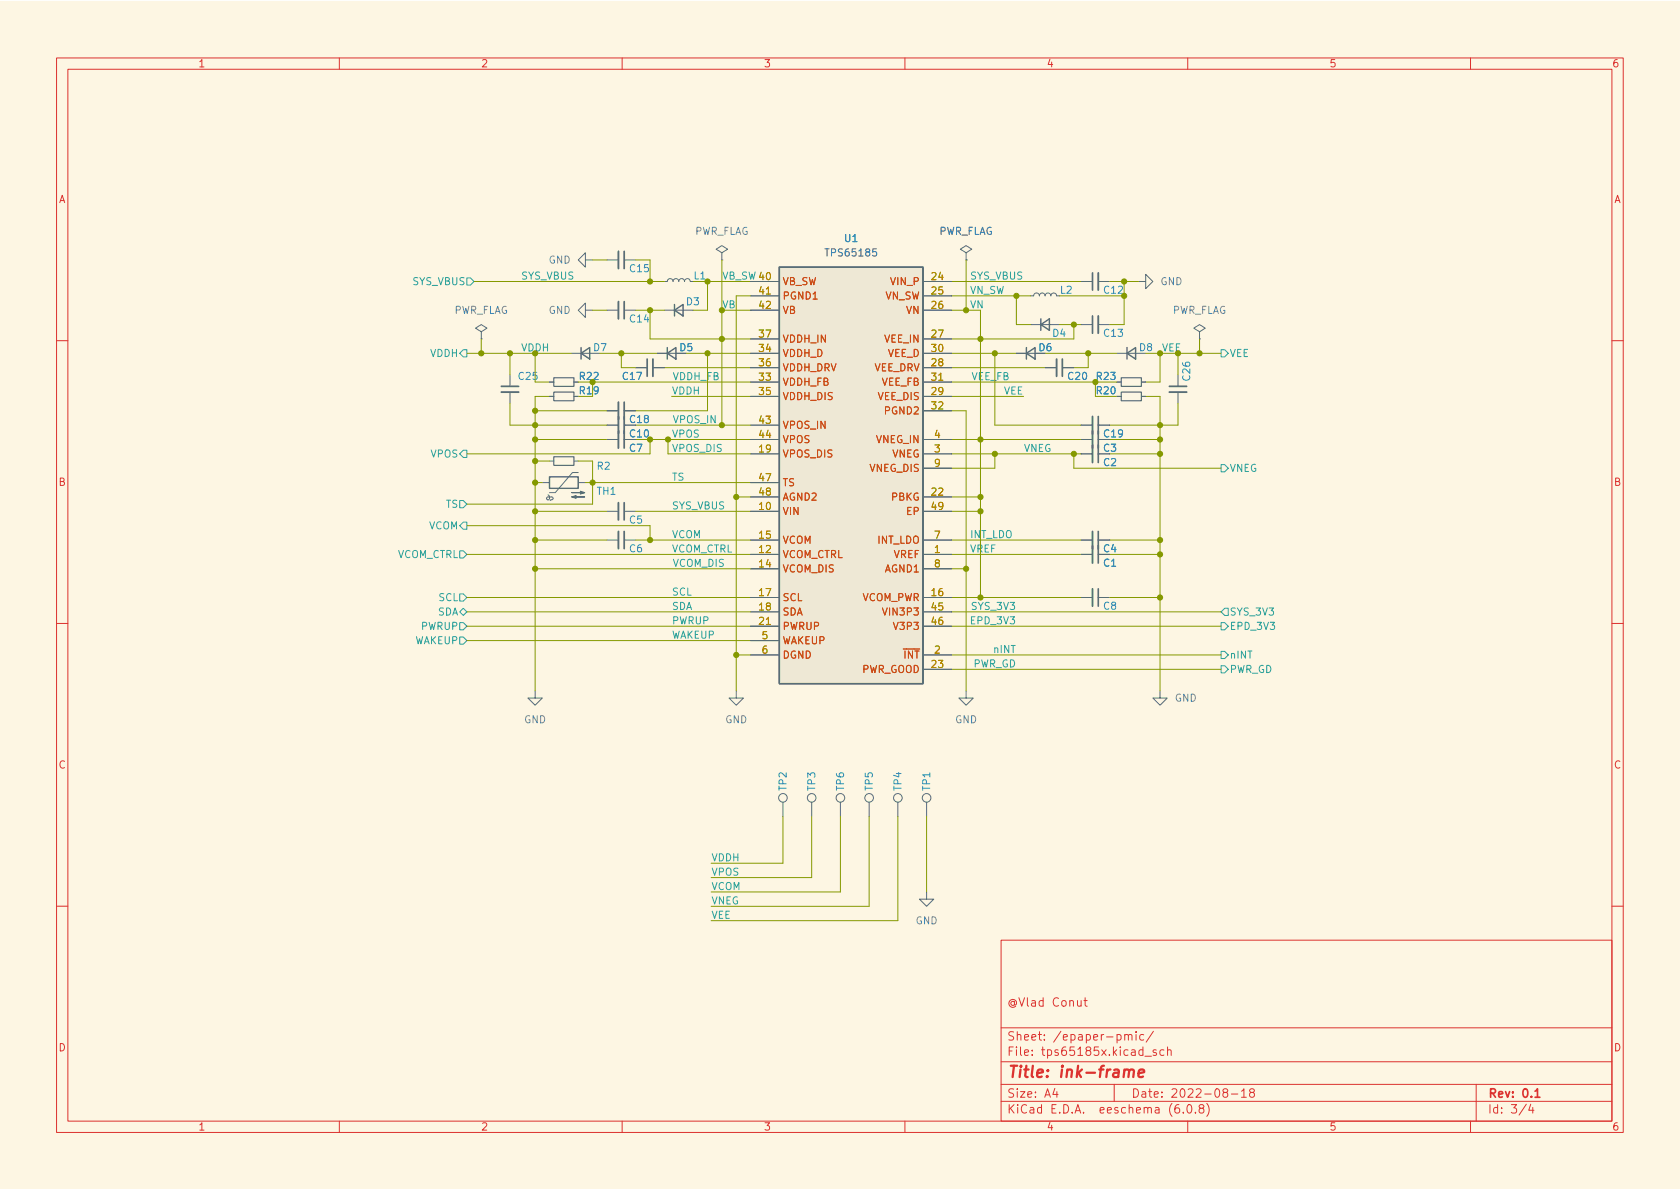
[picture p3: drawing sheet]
<svg xmlns="http://www.w3.org/2000/svg" width="297mm" height="210mm" viewBox="0 0 297 210" stroke-linecap="round" stroke-linejoin="round" font-family="sans-serif">
<path d="M0 .2h297v210.1h-297z" fill="#fdf6e3" stroke="#fdf6e3" stroke-width=".18"/>
<g fill="none" stroke="#dc322f" stroke-width=".18">
<path d="M10 10.2h277v190.1h-277zM12 12.2h273v186.1h-273zM60 10.2v2M110 10.2v2M160 10.2v2M210 10.2v2M260 10.2v2M10 60.2h2M285 60.2h2M10 110.2h2M285 110.2h2M10 160.2h2"/>
<path d="M177 166.3h108v32h-108zM190.5 176.9l.1 1h.3l.2-.1M191.1 176.9v1M191.6 176.9h.6M191.9 176.4v1.3l.3 .2M285 160.2h2M60 198.3v2M110 198.3v2M160 198.3v2M177 194.8h108M177 191.8h108M177 187.8h108"/>
<path d="M177 181.8h108M186.5 192.5l-.4 1h1M186.9 193v1M197 191.8v3M197.5 183l.4-.1 .3 .3v.4l-.1 .3h-.6M198.9 183.1l.2-.2 .3 .1 .1 .9M198.9 182.9v1M199.5 183.1l.2-.2 .4 .1v.9M200.9 182.4v.2M200.9 182.9v1M202.2 183l-.4-.1-.3 .3v.4l.1 .3h.6M202.4 186.8h1.2"/>
<path d="M203.9 182.4l-1.3 1.9M204.4 185.7l-.3-.1-.2 .2v.3l.5 .1v.4h-.5M205.8 185.7l-.4-.1-.3 .3v.4l.1 .3h.6M206.4 185.8l.2-.2 .4 .1 .1 .9M206.4 185.1v1.5M208.4 195.3a.59 .59 0 0 0-.7 .7v.5l.2 .3h.4l.2-.1 .1-.5-.2-.2-.4-.1-.3 .3M209.2 196.7v.1M210 198.3v2M210.1 195.4l.1-.1a.81 .81 0 0 1 .6 .7 .81 .81 0 0 1-.3 .8h-.1a.81 .81 0 0 1-.6-.6 .81 .81 0 0 1 .3-.8zM211.4 196.7v.1M212.3 196l-.3-.3 .1-.2 .2-.2 .4 .1 .2 .2-.1 .2-.7 .2-.1 .3 .1 .4 .2 .1h.3l.3-.3v-.2l-.3-.3M213.4 195.1a1.72 1.72 0 0 1 0 2.3"/>
<path d="M216.5 193.2l-.3-.3 .1-.2 .2-.2 .4 .1 .2 .2-.1 .2-.6 .2-.2 .3 .1 .4 .2 .1h.4l.2-.3-.1-.4-.2-.1M217.7 193.5h1.2M219.5 193l.4-.5v1.5M219.5 194h.9M221.2 193.2l-.3-.3 .1-.2 .2-.2 .4 .1 .2 .2-.1 .2-.6 .2-.2 .3 .1 .4 .2 .1h.4l.2-.3-.1-.4-.2-.1M260 198.3v2M261 191.8v6.5M269.9 195.3l-1.3 1.9M270.6 195.3l-.3 1h.9M271 195.8v1"/>
</g>
<path d="M271.4 193l.4-.5v1.5M271.4 194h.9" fill="none" stroke="#dc322f" stroke-width=".3"/>
<path d="M198.8 189.3a.49 .49 0 0 1 .8 .1l-.1 1.1M199.6 189.4a.5 .5 0 0 1 .8-.2v1.3M201.3 189.8l1-.2-.1-.4-.1-.1-.6 .1-.2 1 .2 .3 .6-.1" fill="none" stroke="#dc322f" stroke-width=".4"/>
<path d="M97.9 69.3h3.6v1.6h-3.6zM97.9 66.8h3.6v1.5h-3.6zM198.2 69.3h3.6v1.6h-3.6zM198.2 66.8h3.6v1.5h-3.6zM97.9 80.8h3.6v1.5h-3.6z" fill="none" stroke="#586e75" stroke-width=".2"/>
<g fill="none" stroke="#586e75" stroke-width=".18">
<path d="M85.1 58.7l1-.7-1-.6-1 .6 1 .7v1.2M85.1 59.9h.1M103.5 46v-1.3l-1.3 1.3 1.3 1.2v-1.2h1.3M103.5 54.9v-1.3l-1.3 1.3 1.3 1.2v-1.2h1.3M107.3 54.9h2M107.3 46h2M110.4 54.9h2M110.4 46h2M117.5 49.8h.5l.1-.4 .4-.1 .3 .1 .2 .4 .1-.3 .3-.2 .4 .1 .2 .4 .2-.4 .5-.1 .2 .2 .1 .3 .2-.4 .3-.1 .4 .1 .1 .4h.6M117.5 54.9h5.1M127.6 44.7l1.1-.6-1.1-.7-1 .7 1 .6v1.3M127.6 46h.1"/>
<path d="M132.7 49.8h5.1M132.7 54.9h5.1M132.7 52.3h5.1M132.7 59.9h5.1M163.2 49.8h5.1M163.2 54.9h5.1M163.2 52.3h5.1M163.2 59.9h5.1M170.8 44.7l1-.6-1-.7-1 .7 1 .6v1.3M170.8 46h.1M182.2 52.3h.6l.1-.3 .4-.2 .3 .2 .2 .3 .1-.3 .3-.2 .4 .1 .2 .4 .2-.4 .4-.1 .3 .2 .1 .3 .1-.3 .4-.2 .4 .2 .1 .3h.5M182.2 57.4h5.1"/>
<path d="M191.1 49.8h2.1M191.1 57.4h2.1M194.2 49.8h2M194.2 57.4h2M201.3 49.8h1.3v1.2l1.2-1.2-1.2-1.3v1.3M212.1 58.7l1-.7-1-.6-1 .6 1 .7v1.2M212.1 59.9h.1M90.2 66.3v2M90.2 69.3v2.1M97.2 70.1h.7M97.2 67.6h.7M101 62.5h5"/>
<path d="M101.5 70.1h.7M101.5 67.6h.7M107.3 72.6h2M107.3 75.2h2M107.3 77.7h2M110.4 72.6h2M110.4 75.2h2M110.4 77.7h2M112.4 65h2M115.4 65h2.1M116.2 62.5h5.1M132.7 70.1h5.1"/>
<path d="M132.7 65h5.1M132.7 75.2h5.1M132.7 62.5h5.1M132.7 77.7h5.1M132.7 67.6h5.1M163.2 70.1h5.1M163.2 72.6h5.1M163.2 65h5.1M163.2 62.5h5.1M163.2 77.7h5.1M163.2 67.6h5.1M179.7 62.5h5.1"/>
<path d="M184.8 65h2M187.8 65h2.1M191.1 75.2h2.1M191.1 77.7h2.1M194.2 75.2h2M194.2 77.7h2M197.5 70.1h.7M197.5 62.5h5.1M197.5 67.6h.7M201.8 70.1h.8M201.8 67.6h.8M208.3 66.3v2"/>
<path d="M208.3 69.3v2.1M95.9 85.3h1.3M96.9 87.5l.2 .2 .1 .4-.2 .2-.2 .1-.1-.3 .1-.2h.8l.2 .1-.1 .3-.4 .2M97.2 81.5h.7M101.5 81.5h.7M102.2 83.6h-1l-3 3.5h-1M102.2 85.3h1.3M107.3 95.5h2M107.3 90.4h2M110.4 95.5h2M110.4 90.4h2M132.7 98h5.1"/>
<path d="M132.7 95.5h5.1M132.7 80.3h5.1M132.7 90.4h5.1M132.7 87.9h5.1M132.7 85.3h5.1M163.2 98h5.1M163.2 95.5h5.1M163.2 80.3h5.1M163.2 90.4h5.1M163.2 87.9h5.1M163.2 82.8h5.1M191.1 98h2.1"/>
<path d="M191.1 95.5h2.1M191.1 80.3h2.1M194.2 98h2M194.2 95.5h2M194.2 80.3h2M132.7 105.7h5.1M132.7 100.6h5.1M132.7 108.2h5.1M132.7 115.8h5.1M132.7 110.7h5.1M132.7 113.3h5.1M163.2 105.7h5.1"/>
<path d="M163.2 100.6h5.1M163.2 108.2h5.1M163.2 115.8h5.1M163.2 110.7h5.1M163.2 118.4h5.1M191.1 105.7h2.1M194.2 105.7h2M94.6 122.2v1.2h1.3l-1.3 1.3-1.3-1.3h1.3M130.2 122.2v1.2h1.2l-1.2 1.3-1.3-1.3h1.3M170.8 122.2v1.2h1.3l-1.3 1.3-1.3-1.3h1.3M205.1 122.2v1.2h-1.3l1.3 1.3 1.3-1.3h-1.3M138.4 141.9v2.5"/>
<path d="M143.5 141.9v2.5M148.6 141.9v2.5M153.7 141.9v2.5M158.7 141.9v2.5M163.8 157.7v1.3h1.3l-1.3 1.3-1.2-1.3h1.2M163.8 141.9v2.5"/>
<circle cx="138.4" cy="141.1" r=".76"/>
<circle cx="143.5" cy="141.1" r=".76"/>
<circle cx="148.6" cy="141.1" r=".76"/>
<circle cx="153.7" cy="141.1" r=".76"/>
<circle cx="158.7" cy="141.1" r=".76"/>
<circle cx="163.8" cy="141.1" r=".76"/>
</g>
<g fill="none" stroke="#586e75" stroke-width=".33">
<path d="M109.3 44.4v3.1M109.3 53.3v3.1M194.2 48.3v3M194.2 55.9v3M88.6 69.3h3.1M109.3 71.1v8.1M115.4 63.5v3M186.8 63.5v3M193.2 73.7v8.1M206.8 69.3h3M109.3 88.9v3M109.3 94v3"/>
<path d="M193.2 94v5.6M193.2 104.1v3.1"/>
</g>
<g fill="none" stroke="#586e75" stroke-width=".3">
<path d="M110.4 44.4v3.1M110.4 53.3v3.1M193.2 48.3v3M193.2 55.9v3M88.6 68.3h3.1M110.4 71.1v8.1M114.4 63.5v3M187.8 63.5v3M194.2 73.7v8.1M206.8 68.3h3M110.4 88.9v3M110.4 94v3"/>
<path d="M194.2 94v5.6M194.2 104.1v3.1"/>
</g>
<g fill="none" stroke="#586e75" stroke-width=".25">
<path d="M119.3 54.9l1.5-1.1v2.1zM119.3 53.8v2.1M137.8 47.2h25.4v73.7h-25.4zM184 57.4l1.5-1v2zM184 56.4v2M102.7 62.5l1.6-1v2zM102.7 61.5v2M118 62.5l1.5-1v2zM118 61.5v2M181.5 62.5l1.5-1v2zM181.5 61.5v2M199.3 62.5l1.5-1v2z"/>
<path d="M199.3 61.5v2M97.2 84.3h5v2.1h-5z"/>
</g>
<path d="M137.8 47.2h25.4v73.7h-25.4z" fill="#eee8d5" stroke="#eee8d5" stroke-width=".18"/>
<g fill="#586e75" stroke="#586e75" stroke-width=".18">
<path d="M101.1 87.9l.8-.3v.5l-.8-.2h2.3z"/>
<path d="M101.1 87.1h2.3l-.8 .3v-.5l.8 .2z"/>
</g>
<g fill="none" stroke="#2aa198" stroke-width=".18">
<path d="M82.5 49.1h.7l.6 .7-.6 .6h-.7zM81.3 62.5l.6-.7h.6v1.3h-.6zM215.9 61.8h.6l.7 .7-.7 .6h-.6zM81.3 97.4h.6l.6 .6-.6 .7h-.6zM81.3 88.5h.6l.6 .6-.6 .7h-.6zM81.3 80.3l.6-.7h.6v1.3h-.6zM81.9 92.3h.6v1.3h-.6l-.6-.6zM215.9 82.2h.6l.7 .6-.7 .6h-.6zM81.3 110.1h.6l.6 .6-.6 .7h-.6zM81.3 112.6h.6l.6 .7-.6 .6h-.6zM81.3 105h.6l.6 .7-.6 .6h-.6zM81.3 108.2l.6-.6 .6 .6-.6 .6z"/>
<path d="M215.9 115.2h.6l.7 .6-.7 .7h-.6zM215.9 110.1h.6l.7 .6-.7 .7h-.6zM215.9 117.7h.6l.7 .7-.7 .6h-.6zM215.9 108.2l.6-.6h.7v1.2h-.7z"/>
</g>
<g fill="none" stroke="#859900" stroke-width=".18">
<path d="M83.8 49.8h33.7M85.1 59.9v2.6M104.8 54.9h2.5M104.8 46h2.5M112.4 46h2.5v3.8M112.4 54.9h5.1M114.9 54.9v5h17.8M122.6 49.8h10.1M125.1 49.8v5.1h-2.5M127.6 46v29.2M127.6 54.9h5.1M132.7 52.3h-2.5v69.9"/>
<path d="M168.3 54.9h5.1v50.8M168.3 49.8h22.8M168.3 52.3h13.9M170.8 46v8.9M179.7 52.3v5.1h2.5M187.3 52.3h11.5M187.3 57.4h3.8M189.9 57.4v2.5h-21.6M196.2 49.8h5.1M198.8 49.8v7.6h-2.6M212.1 59.9v2.6M82.5 62.5h18.5"/>
<path d="M90.2 71.4v3.8h17.1M90.2 62.5v3.8M94.6 62.5v5.1h2.6M94.6 72.6h12.7M94.6 77.7h12.7M97.2 70.1h-2.6v52.1M106 62.5h10.2M109.9 62.5v2.5h2.5M112.4 75.2h20.3M117.5 65h15.2M118.1 77.7v2.6h14.6M118.7 70.1h14"/>
<path d="M121.3 62.5h11.4M125.1 62.5v10.1h-12.7M132.7 77.7h-17.8v2.6h-32.4M132.7 67.6h-27.9v2.5M168.3 65h16.5M168.3 62.5h11.4M168.3 72.6h2.5v49.6M168.3 77.7h22.8M168.3 67.6h29.2M168.3 70.1h12.7M175.9 62.5v12.7h15.2M184.8 62.5h12.7"/>
<path d="M192.4 62.5v2.5h-2.5M193.7 67.6v2.5h3.8M196.2 77.7h8.9M202.6 62.5h13.3M202.6 70.1h2.5v52.1M205.1 62.5v5.1h-2.5M208.3 71.4v3.8h-12.1M208.3 62.5v3.8M82.5 93h32.4v2.5M82.5 98h50.2M94.6 95.5h12.7M94.6 85.3h1.3"/>
<path d="M94.6 90.4h12.7M94.6 81.5h2.6M102.2 81.5h2.6v7.6h-22.3M103.5 85.3h29.2M112.4 95.5h20.3M112.4 90.4h20.3M130.2 87.9h2.5M168.3 95.5h22.8M168.3 98h22.8M168.3 87.9h5.1M168.3 90.4h5.1M168.3 80.3h22.8"/>
<path d="M175.9 80.3v2.5h-7.6M189.9 80.3v2.5h26M196.2 95.5h8.9M196.2 98h8.9M196.2 80.3h8.9M82.5 105.7h50.2M82.5 110.7h50.2M82.5 108.2h50.2M82.5 113.3h50.2M94.6 100.6h38.1M130.2 115.8h2.5M168.3 105.7h22.8"/>
<path d="M168.3 100.6h2.5M168.3 110.7h47.6M168.3 108.2h47.6M168.3 115.8h47.6M168.3 118.4h47.6M196.2 105.7h8.9M138.4 144.4v8.2h-12.7M143.5 144.4v10.8h-17.8M148.6 144.4v13.3h-22.9M153.7 144.4v15.9h-28M158.7 144.4v18.4h-33M163.8 144.4v13.3"/>
</g>
<g fill="#859900" stroke="#859900" stroke-width=".18">
<circle cx="104.8" cy="67.6" r=".46"/>
<circle cx="114.9" cy="77.7" r=".46"/>
<circle cx="94.6" cy="75.2" r=".46"/>
<circle cx="94.6" cy="77.7" r=".46"/>
<circle cx="109.9" cy="62.5" r=".46"/>
<circle cx="94.6" cy="72.6" r=".46"/>
<circle cx="94.6" cy="62.5" r=".46"/>
<circle cx="94.6" cy="90.4" r=".46"/>
<circle cx="94.6" cy="81.5" r=".46"/>
<circle cx="94.6" cy="85.3" r=".46"/>
<circle cx="94.6" cy="95.5" r=".46"/>
<circle cx="90.2" cy="62.5" r=".46"/>
<circle cx="85.1" cy="62.5" r=".46"/>
<circle cx="125.1" cy="49.8" r=".46"/>
<circle cx="127.6" cy="59.9" r=".46"/>
<circle cx="127.6" cy="54.9" r=".46"/>
<circle cx="114.9" cy="54.9" r=".46"/>
<circle cx="114.9" cy="49.8" r=".46"/>
<circle cx="94.6" cy="100.6" r=".46"/>
<circle cx="114.9" cy="95.5" r=".46"/>
<circle cx="104.8" cy="85.3" r=".46"/>
<circle cx="125.1" cy="62.5" r=".46"/>
<circle cx="127.6" cy="75.2" r=".46"/>
<circle cx="118.1" cy="77.7" r=".46"/>
<circle cx="175.9" cy="80.3" r=".46"/>
<circle cx="173.4" cy="77.7" r=".46"/>
<circle cx="173.4" cy="87.9" r=".46"/>
<circle cx="173.4" cy="90.4" r=".46"/>
<circle cx="205.1" cy="95.5" r=".46"/>
<circle cx="205.1" cy="80.3" r=".46"/>
<circle cx="189.9" cy="80.3" r=".46"/>
<circle cx="130.2" cy="87.9" r=".46"/>
<circle cx="170.8" cy="100.6" r=".46"/>
<circle cx="173.4" cy="105.7" r=".46"/>
<circle cx="130.2" cy="115.8" r=".46"/>
<circle cx="205.1" cy="105.7" r=".46"/>
<circle cx="205.1" cy="98" r=".46"/>
<circle cx="173.4" cy="59.9" r=".46"/>
<circle cx="170.8" cy="54.9" r=".46"/>
<circle cx="175.9" cy="62.5" r=".46"/>
<circle cx="179.7" cy="52.3" r=".46"/>
<circle cx="205.1" cy="77.7" r=".46"/>
<circle cx="205.1" cy="75.2" r=".46"/>
<circle cx="205.1" cy="62.5" r=".46"/>
<circle cx="208.3" cy="62.5" r=".46"/>
<circle cx="212.1" cy="62.5" r=".46"/>
<circle cx="193.7" cy="67.6" r=".46"/>
<circle cx="189.9" cy="57.4" r=".46"/>
<circle cx="198.8" cy="49.8" r=".46"/>
<circle cx="198.8" cy="52.3" r=".46"/>
<circle cx="192.4" cy="62.5" r=".46"/>
</g>
<text font-size="2.8" fill="#dc322f" x="178" y="190.6">Title: ink-frame</text>
<g font-size="2.1" fill="#dc322f">
<text x="178" y="178">@Vlad Conut</text>
<text x="178" y="184">Sheet: /epaper-pmic/</text>
<text x="178" y="186.7">File: tps65185x.kicad_sch</text>
<text x="178" y="196.9">KiCad E.D.A. eeschema (6.0.8)</text>
<text x="178" y="194.1">Size: A4</text>
<text x="200" y="194.1">Date: 2022-08-18</text>
<text x="263" y="194.1">Rev: 0.1</text>
<text x="263" y="196.9">Id: 3/4</text>
</g>
<g font-size="1.8" fill="#dc322f">
<text x="35" y="11.9">1</text>
<text x="85" y="11.9">2</text>
<text x="135" y="11.9">3</text>
<text x="185" y="11.9">4</text>
<text x="235" y="11.9">5</text>
<text x="285" y="11.9">6</text>
<text x="10.3" y="35.9">A</text>
<text x="285.3" y="35.9">A</text>
<text x="10.3" y="85.9">B</text>
<text x="285.3" y="85.9">B</text>
<text x="10.3" y="135.9">C</text>
<text x="285.3" y="135.9">C</text>
<text x="10.3" y="185.9">D</text>
<text x="285.3" y="185.9">D</text>
<text x="35" y="199.9">1</text>
<text x="85" y="199.9">2</text>
<text x="135" y="199.9">3</text>
<text x="185" y="199.9">4</text>
<text x="235" y="199.9">5</text>
<text x="285" y="199.9">6</text>
</g>
<g font-size="1.8" fill="#6c71c4">
<text x="122.7" y="41.5">PWR_FLAG</text>
<text x="165.9" y="41.5">PWR_FLAG</text>
<text x="97" y="46.6">GND</text>
<text x="146.3" y="45.3">TPS65185</text>
<text x="205.2" y="50.4">GND</text>
<text x="80.1" y="55.5">PWR_FLAG</text>
<text x="97" y="55.5">GND</text>
<text x="207.1" y="55.5">PWR_FLAG</text>
<text x="207.7" y="124.1">GND</text>
<text x="92.6" y="127.9">GND</text>
<text x="128.2" y="127.9">GND</text>
<text x="168.8" y="127.9">GND</text>
<text x="161.9" y="163.4">GND</text>
</g>
<g font-size="1.8" fill="#268bd2">
<text x="149.4" y="42.8">U1</text>
<text x="111.4" y="48.1">C15</text>
<text x="121.4" y="54">D3</text>
<text x="122.7" y="49.4">L1</text>
<text x="187.5" y="51.9">L2</text>
<text x="195.2" y="51.9">C12</text>
<text x="111.4" y="57">C14</text>
<text x="186.1" y="59.6">D4</text>
<text x="195.2" y="59.6">C13</text>
<text x="105" y="62.1">D7</text>
<text x="120.2" y="62.1">D5</text>
<text x="183.7" y="62.1">D6</text>
<text x="201.5" y="62.1">D8</text>
<text x="91.7" y="67.2">C25</text>
<text x="102.5" y="69.7">R19</text>
<text x="102.5" y="67.2">R22</text>
<text x="110.2" y="67.2">C17</text>
<text x="188.9" y="67.2">C20</text>
<text x="193.9" y="69.7">R20</text>
<text x="193.9" y="67.2">R23</text>
<text x="210.4" y="67.3" transform="rotate(-90 210.4 67.3)">C26</text>
<text x="111.4" y="74.8">C18</text>
<text x="111.4" y="77.3">C10</text>
<text x="195.2" y="77.3">C19</text>
<text x="105.6" y="83">R2</text>
<text x="111.3" y="79.9">C7</text>
<text x="195.1" y="82.4">C2</text>
<text x="195.1" y="79.9">C3</text>
<text x="105.6" y="87.5">TH1</text>
<text x="111.3" y="92.6">C5</text>
<text x="111.3" y="97.7">C6</text>
<text x="195.1" y="100.2">C1</text>
<text x="195.1" y="97.7">C4</text>
<text x="195.1" y="107.8">C8</text>
<text x="139.1" y="139.8" transform="rotate(-90 139.1 139.8)">TP2</text>
<text x="144.1" y="139.8" transform="rotate(-90 144.1 139.8)">TP3</text>
<text x="149.2" y="139.8" transform="rotate(-90 149.2 139.8)">TP6</text>
<text x="154.3" y="139.8" transform="rotate(-90 154.3 139.8)">TP5</text>
<text x="159.4" y="139.8" transform="rotate(-90 159.4 139.8)">TP4</text>
<text x="164.5" y="139.8" transform="rotate(-90 164.5 139.8)">TP1</text>
</g>
<g font-size="1.8" fill="#2aa198">
<text x="72.9" y="50.4">SYS_VBUS</text>
<text x="92.1" y="49.4">SYS_VBUS</text>
<text x="127.6" y="49.4">VB_SW 40</text>
<text x="171.4" y="49.4">SYS_VBUS</text>
<text x="171.4" y="52">VN_SW</text>
<text x="127.6" y="54.5">VB</text>
<text x="171.4" y="54.5">VN</text>
<text x="76.1" y="63.1">VDDH</text>
<text x="92.1" y="62.1">VDDH</text>
<text x="205.4" y="62.1">VEE</text>
<text x="217.4" y="63.1">VEE</text>
<text x="118.7" y="69.7">VDDH</text>
<text x="118.9" y="67.2">VDDH_FB</text>
<text x="171.7" y="67.2">VEE_FB</text>
<text x="177.4" y="69.7">VEE</text>
<text x="118.7" y="77.4">VPOS</text>
<text x="118.9" y="74.8">VPOS_IN</text>
<text x="76.2" y="80.9">VPOS</text>
<text x="118.7" y="79.9">VPOS_DIS</text>
<text x="181" y="79.9">VNEG</text>
<text x="217.4" y="83.4">VNEG</text>
<text x="78.8" y="89.8">TS</text>
<text x="118.7" y="85">TS</text>
<text x="75.8" y="93.6">VCOM</text>
<text x="118.7" y="95.1">VCOM</text>
<text x="118.7" y="90.1">SYS_VBUS</text>
<text x="171.4" y="95.1">INT_LDO</text>
<text x="70.1" y="98.7">VCOM_CTRL</text>
<text x="118.7" y="97.7">VCOM_CTRL</text>
<text x="118.9" y="100.2">VCOM_DIS</text>
<text x="171.4" y="97.7">VREF</text>
<text x="77.6" y="106.3">SCL</text>
<text x="118.7" y="107.8">SDA</text>
<text x="118.7" y="105.3">SCL</text>
<text x="172" y="107.8">SYS_3V3</text>
<text x="73.2" y="113.9">WAKEUP</text>
<text x="74.5" y="111.4">PWRUP</text>
<text x="77.4" y="108.8">SDA</text>
<text x="118.7" y="112.9">WAKEUP</text>
<text x="118.7" y="110.4">PWRUP</text>
<text x="171.9" y="110.4">EPD_3V3</text>
<text x="217.4" y="111.4">EPD_3V3</text>
<text x="217.4" y="108.8">SYS_3V3</text>
<text x="171.9" y="118">PWR_GD</text>
<text x="175.8" y="115.5">nINT</text>
<text x="217.4" y="116.5">nINT</text>
<text x="217.4" y="119">PWR_GD</text>
<text x="125.7" y="154.8">VPOS</text>
<text x="125.7" y="152.3">VDDH</text>
<text x="125.7" y="157.4">VCOM</text>
<text x="125.7" y="159.9">VNEG</text>
<text x="125.7" y="162.5">VEE</text>
</g>
<g font-size="1.8" fill="#b58900">
<text x="134.3" y="52.1">41</text>
<text x="134.3" y="49.5">40</text>
<text x="164.8" y="49.5">24</text>
<text x="164.8" y="52.1">25</text>
<text x="134.3" y="59.7">37</text>
<text x="134.3" y="54.6">42</text>
<text x="164.8" y="54.6">26</text>
<text x="164.8" y="59.7">27</text>
<text x="134.3" y="62.2">34</text>
<text x="134.3" y="64.8">36</text>
<text x="164.8" y="64.8">28</text>
<text x="164.8" y="62.2">30</text>
<text x="134.3" y="67.3">33</text>
<text x="134.3" y="69.8">35</text>
<text x="164.8" y="69.8">29</text>
<text x="164.8" y="67.3">31</text>
<text x="134.3" y="74.9">43</text>
<text x="134.3" y="77.5">44</text>
<text x="164.8" y="72.4">32</text>
<text x="165.2" y="77.5">4</text>
<text x="134.3" y="80">19</text>
<text x="165.2" y="80">3</text>
<text x="165.2" y="82.5">9</text>
<text x="134.3" y="85.1">47</text>
<text x="134.3" y="87.6">48</text>
<text x="164.8" y="87.6">22</text>
<text x="134.3" y="90.2">10</text>
<text x="134.3" y="95.2">15</text>
<text x="164.8" y="90.2">49</text>
<text x="165.2" y="95.2">7</text>
<text x="134.3" y="97.8">12</text>
<text x="134.3" y="100.3">14</text>
<text x="165.2" y="97.8">1</text>
<text x="165.2" y="100.3">8</text>
<text x="134.3" y="105.4">17</text>
<text x="134.3" y="107.9">18</text>
<text x="164.8" y="105.4">16</text>
<text x="164.8" y="107.9">45</text>
<text x="134.3" y="110.5">21</text>
<text x="134.8" y="113">5</text>
<text x="164.8" y="110.5">46</text>
<text x="134.8" y="115.6">6</text>
<text x="164.8" y="118.1">23</text>
<text x="165.2" y="115.6">2</text>
</g>
<g font-size="1.8" fill="#cb4b16">
<text x="138.3" y="50.4">VB_SW</text>
<text x="138.3" y="53">PGND1</text>
<text x="156.4" y="53">VN_SW</text>
<text x="157.6" y="50.4">VIN_P</text>
<text x="138.3" y="55.5">VB</text>
<text x="160.2" y="55.5">VN</text>
<text x="138.3" y="63.1">VDDH_D</text>
<text x="138.3" y="65.7">VDDH_DRV</text>
<text x="138.3" y="60.6">VDDH_IN</text>
<text x="154.4" y="65.7">VEE_DRV</text>
<text x="156.4" y="60.6">VEE_IN</text>
<text x="156.9" y="63.1">VEE_D</text>
<text x="138.3" y="68.2">VDDH_FB</text>
<text x="138.3" y="70.7">VDDH_DIS</text>
<text x="155.2" y="70.7">VEE_DIS</text>
<text x="155.8" y="68.2">VEE_FB</text>
<text x="138.3" y="75.8">VPOS_IN</text>
<text x="156.6" y="73.3">PGND2</text>
<text x="138.3" y="80.9">VPOS_DIS</text>
<text x="138.3" y="78.4">VPOS</text>
<text x="153.7" y="83.4">VNEG_DIS</text>
<text x="154.9" y="78.4">VNEG_IN</text>
<text x="157.7" y="80.9">VNEG</text>
<text x="138.3" y="86">TS</text>
<text x="138.3" y="88.5">AGND2</text>
<text x="157.6" y="88.5">PBKG</text>
<text x="138.3" y="91.1">VIN</text>
<text x="160.3" y="91.1">EP</text>
<text x="138.3" y="98.7">VCOM_CTRL</text>
<text x="138.3" y="101.2">VCOM_DIS</text>
<text x="138.3" y="96.1">VCOM</text>
<text x="155.1" y="96.1">INT_LDO</text>
<text x="156.5" y="101.2">AGND1</text>
<text x="158" y="98.7">VREF</text>
<text x="138.3" y="106.3">SCL</text>
<text x="152.3" y="106.3">VCOM_PWR</text>
<text x="138.3" y="108.8">SDA</text>
<text x="138.3" y="111.4">PWRUP</text>
<text x="138.3" y="113.9">WAKEUP</text>
<text x="156.6" y="108.8">VIN3P3</text>
<text x="158.4" y="111.4">V3P3</text>
<text x="138.3" y="116.5">DGND</text>
<text x="152.2" y="119">PWR_GOOD</text>
<text x="158.5" y="116.5">~{INT}</text>
</g>
</svg>
